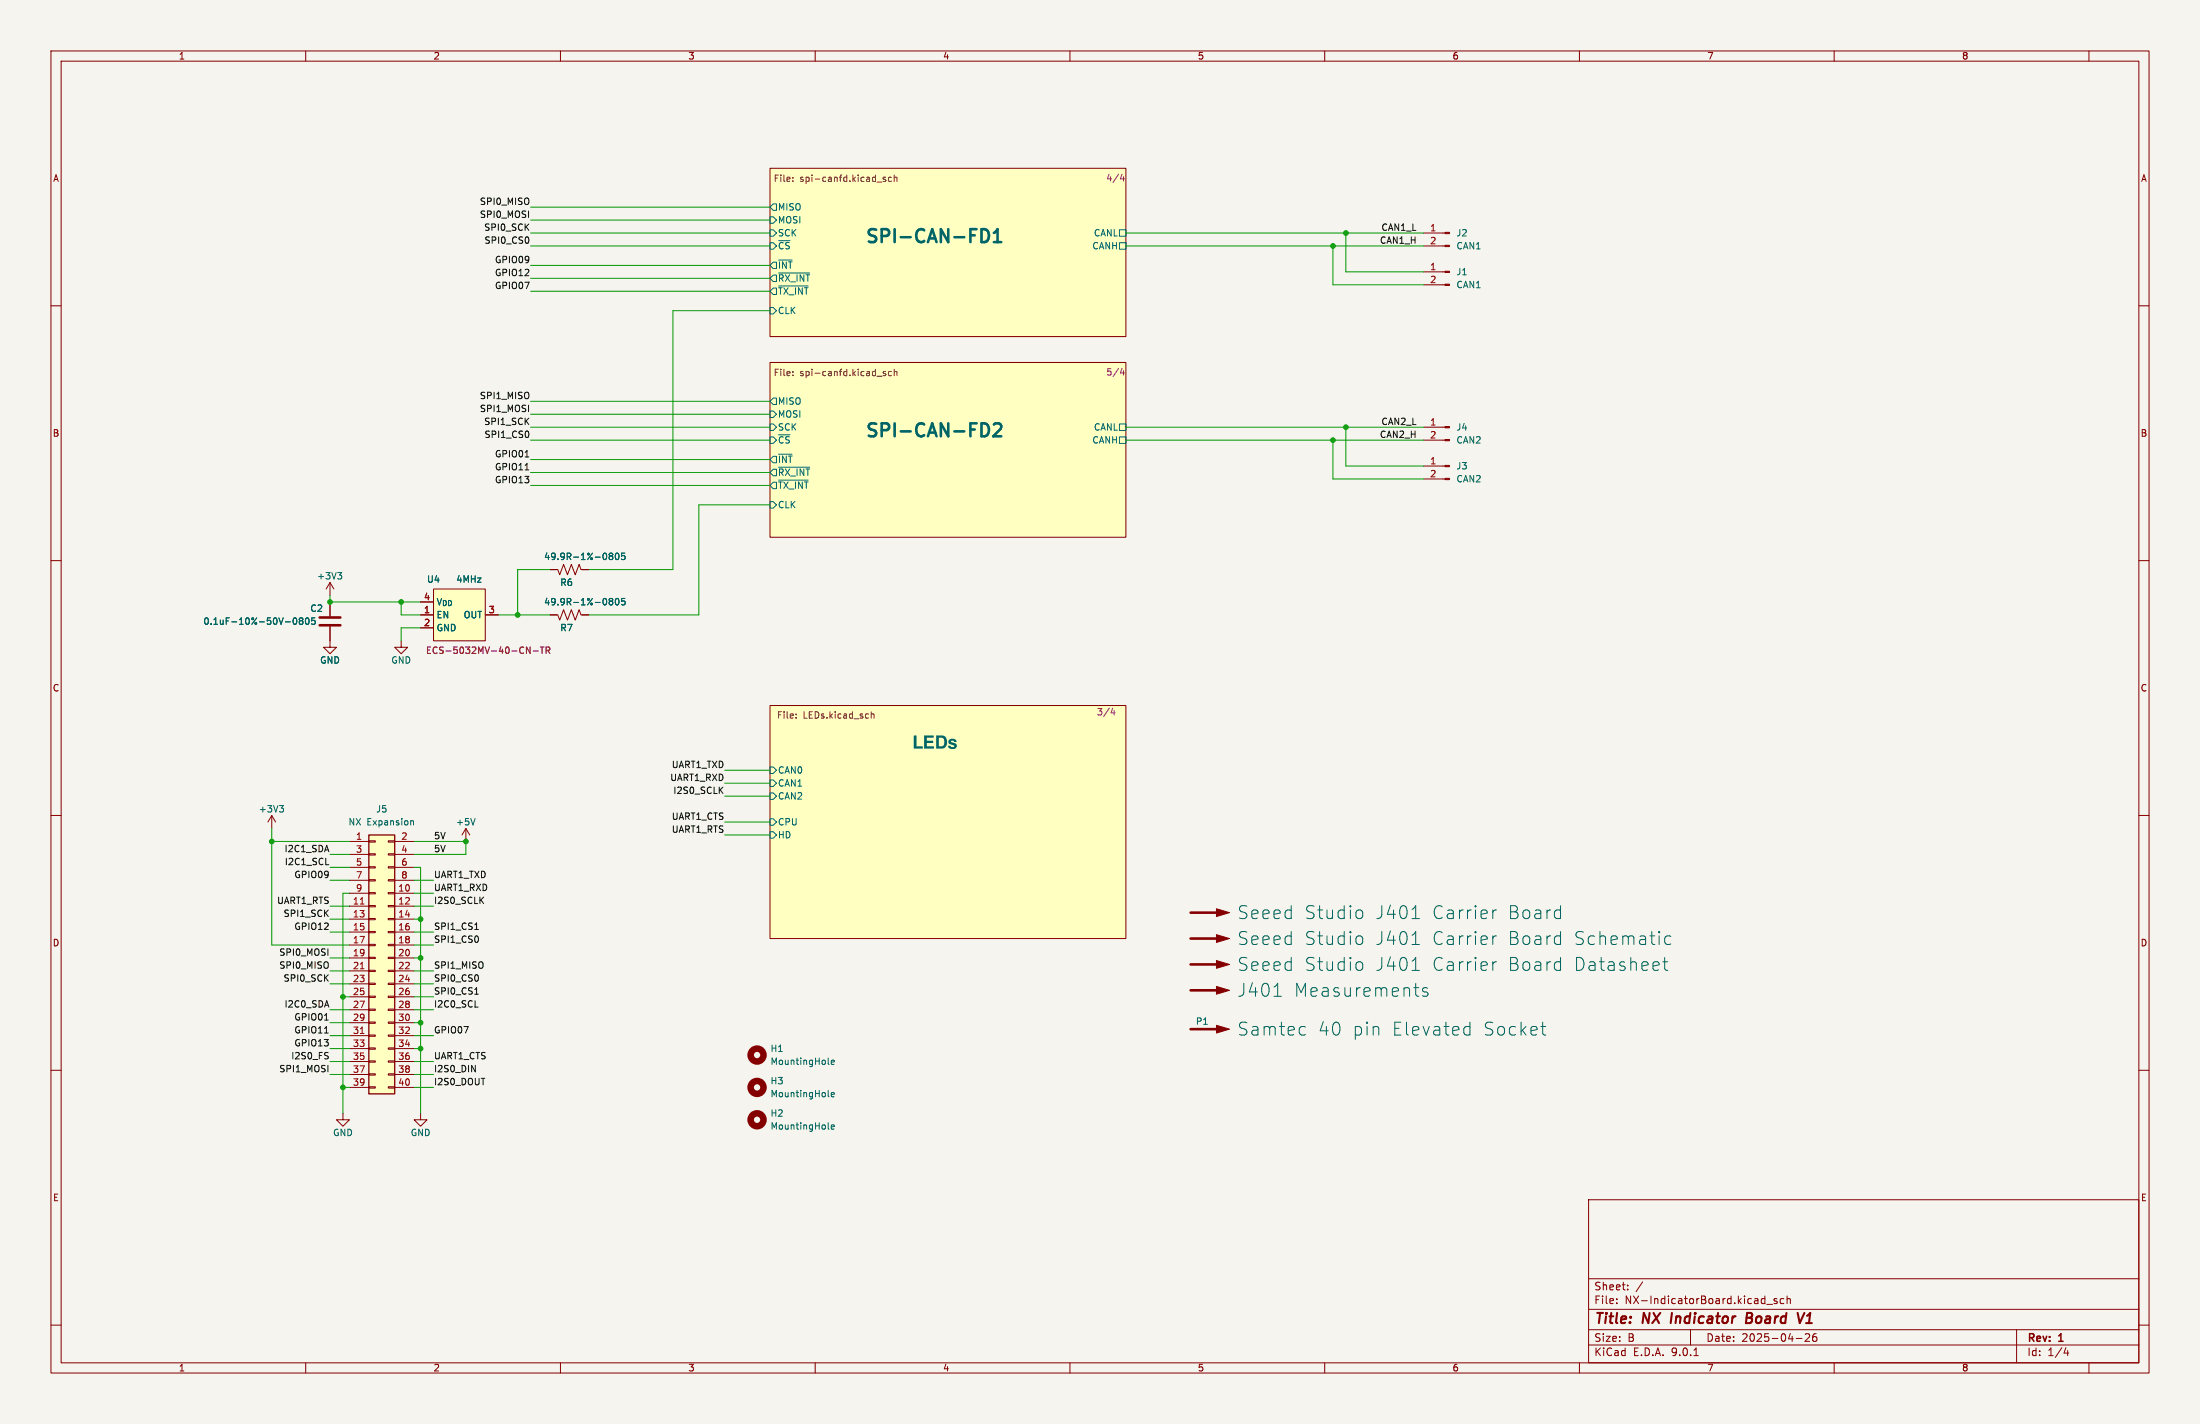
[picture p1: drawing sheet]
<svg xmlns="http://www.w3.org/2000/svg" width="432mm" height="279mm" viewBox="0 0 432 279" stroke-linecap="round" stroke-linejoin="round" font-family="sans-serif">
<path d="M0 0h431.8v279.4h-431.8z" fill="#f5f4ef" stroke="#f5f4ef" stroke-width=".2"/>
<g fill="none" stroke="#840000" stroke-width=".2">
<path d="M10 10h411.8v259.4h-411.8zM12 12h407.8v255.4h-407.8zM60 10v2M110 10v2M160 10v2M210 10v2M260 10v2M310 10v2M360 10v2M410 10v2M151.1 33h69.9v33h-69.9zM279.4 53.3h4.2"/>
<path d="M279.4 55.9h4.2M279.4 45.7h4.2M279.4 48.3h4.2M10 60h2M151.1 71.1h69.9v34.3h-69.9zM419.8 60h2M279.4 91.4h4.2M279.4 94h4.2M279.4 83.8h4.2M279.4 86.4h4.2M10 110h2M64.8 114.3v2.5"/>
<path d="M64.8 118.1v2.8M64.8 114.3l-.8 1.3M64.8 114.3l.7 1.3M107.9 111.8h1.6l.4 1 .7-2.1 .8 2.1 .7-2.1 .8 2.1 .8-2.1 .3 1.1h1.6M419.8 110h2M64.8 122.9v4.1h1.2l-1.2 1.3-1.3-1.3h1.3M78.7 125.7v1.3h1.3l-1.3 1.3-1.2-1.3h1.2M151.1 138.4h69.9v45.8h-69.9zM10 160h2M419.8 160h2M53.3 160l-.7 1.3M53.3 160l.8 1.3"/>
<path d="M53.3 160v2.6M91.4 165.1h.1M91.4 162.6l-.7 1.2M91.4 162.6l.8 1.2M91.4 162.6v2.5M10 210h2M67.3 218.4v1.3h1.3l-1.3 1.3-1.3-1.3h1.3M82.5 218.4v1.3h1.3l-1.3 1.3-1.2-1.3h1.2M419.8 210h2M311.8 235.4h108v32h-108zM10 260h2M311.8 256.9h108"/>
<path d="M311.8 250.9h108M317.3 255.6v.2M317.3 254.9v.1M319.5 252.9v.2M319.5 252.2v.1M322.4 251.5l-1.3 1.9M346.8 255.9h1.1M348.8 254.9l-.4-.1-.2 .2 .1 .2 .5 .2v.3h-.6M350.1 254.9l-.4-.1-.3 .3 .1 .6h.6M350.8 254.9l.2-.1 .3 .1 .1 .9M350.8 254.3v1.5M419.8 260h2"/>
<path d="M60 267.4v2M110 267.4v2M160 267.4v2M210 267.4v2M260 267.4v2M310 267.4v2M311.8 263.9h108M311.8 260.9h108M331.8 260.9v3M332.5 266h.8M352.5 262.6h1.2M354.3 261.8l.6-.1 .2 .1 .1 .3-.9 1.1h.9"/>
<path d="M356.5 261.7a.59 .59 0 0 0-.7 .6v.6l.1 .2 .4 .1 .2-.2 .1-.5-.1-.2h-.5l-.2 .2M360 267.4v2M395.8 260.9v6.5M405.5 264.4l-.4 1.1h.9M405.8 265v1M410 267.4v2"/>
</g>
<path d="M328.2 257.6l-.3 2M342.8 258.6h.7M343.5 258.6l.2 .1M343.6 257.6h-.7l-.2 2 .9-.1M343.7 258.5l-.2 .1M354.2 257.6l-1 2M354.5 259.6h1.1M354.9 258.1l-.2 .1" fill="none" stroke="#840000" stroke-width=".4"/>
<g fill="#ffffc2" stroke="#ffffc2" stroke-width=".2">
<path d="M151.1 33h69.9v33h-69.9z"/>
<path d="M151.1 138.4h69.9v45.8h-69.9z"/>
<path d="M151.1 71.1h69.9v34.3h-69.9z"/>
</g>
<g fill="none" stroke="#006464" stroke-width=".2">
<path d="M151.1 42.5h.7l.6 .7-.6 .6h-.7zM151.1 45.1h.7l.6 .6-.6 .7h-.7zM151.1 47.6h.7l.6 .7-.6 .6h-.7zM151.8 40h.6v1.3h-.6l-.7-.7zM151.8 51.4h.6v1.3h-.6l-.7-.6zM151.8 54h.6v1.2h-.6l-.7-.6zM151.8 56.5h.6v1.3h-.6l-.7-.6zM152.8 51h2.7M152.8 53.6h6.1M152.8 56.1h5.8M219.7 47.6h1.3v1.3h-1.3zM219.7 45.1h1.3v1.3h-1.3z"/>
<path d="M151.1 60.3h.7l.6 .7-.6 .6h-.7zM151.8 78.1h.6v1.3h-.6l-.7-.7zM151.1 80.6h.7l.6 .7-.6 .6h-.7zM151.1 83.2h.7l.6 .6-.6 .7h-.7zM151.1 85.7h.7l.6 .7-.6 .6h-.7zM151.1 98.4h.7l.6 .7-.6 .6h-.7zM151.8 89.5h.6v1.3h-.6l-.7-.6zM151.8 92.1h.6v1.2h-.6l-.7-.6zM151.8 94.6h.6v1.3h-.6l-.7-.6zM152.8 89.1h2.7M152.8 91.7h6.1M152.8 94.2h5.8"/>
<path d="M219.7 85.7h1.3v1.3h-1.3zM219.7 83.2h1.3v1.3h-1.3zM66.3 112.3h.8l-.5 .5M66.8 112.8l.3 .3v.3l-.3 .2M119.6 109l.2 .1M119.6 108.7l.2-.2 .4 .1 .1 .2-.3 .3M119.8 109.1h.2M119.8 109.1l-.2 .1M120 109.1l.3 .2-.1 .4-.2 .1-.4-.1M120.9 108.6l.2-.1a.68 .68 0 0 1 .4 .7 .68 .68 0 0 1-.4 .6 .84 .84 0 0 1-.2-1.2zM122.6 108.5h-.6v.6l.2-.1 .4 .1 .1 .2-.1 .4-.1 .1-.5-.1M57.6 121.4l.2-.2a.68 .68 0 0 1 .5 .7 .68 .68 0 0 1-.5 .6l-.3-.5z"/>
<path d="M59 121.8l-.3-.3 .3-.3h.2l.3 .3-.3 .3M59 121.8l-.3 .2 .1 .4 .2 .1 .3-.1 .2-.1v-.3l-.3-.2M59 121.8h.2M60.1 121.3l.1-.1a.68 .68 0 0 1 .5 .7 .68 .68 0 0 1-.5 .6 .84 .84 0 0 1-.1-1.2zM61.8 121.2h-.6v.6l.1-.1 .5 .1 .1 .2-.1 .4-.2 .1-.4-.1M54.9 158.1h.7l-.4 .4M55.4 158.5l.2 .3v.3l-.2 .2M151.1 155.6h.7l.6 .6-.6 .6h-.7zM151.1 150.5h.7l.6 .6-.6 .7h-.7zM151.1 153h.7l.6 .7-.6 .6h-.7zM93.3 160.6l-.5 1.3M151.1 160.7h.7l.6 .6-.6 .6h-.7z"/>
<path d="M151.1 163.2h.7l.6 .6-.6 .7h-.7zM267 178.5l.5 .5v.8l-.5 .4M293 178.5v1.7M293.7 178.5a.65 .65 0 0 0-.7 .5M306 178.5l.3 .2M306.3 177.7v2.5M250 195.5h1.5M267 183.6l.5 .5v.7l-.5 .5M267 188.7l.5 .5v.7l-.5 .5M277.1 180.2h1.5M277.1 185.3h1.5M277.1 190.4h1.5"/>
<path d="M277.5 193.8h1M278.2 195.5h.3M280.2 193.9l-.6-.1-.4 .3 .1 .4 .9 .3 .1 .2-.1 .4-.3 .1-.7-.1M293 183.6v1.7M293 188.7v1.7M293.7 183.6a.65 .65 0 0 0-.7 .5M293.7 188.7a.65 .65 0 0 0-.7 .5M306 183.6l.3 .1M306 188.7l.3 .1M306.3 182.8v2.5M306.3 187.9v2.5M306.3 180.1l-.3 .1"/>
<path d="M306.3 185.2l-.3 .1M306.3 190.3l-.3 .1M326.4 188.7h.9M326.7 187.9v2.1l.2 .3 .4 .1M327.9 183.7l-.7-.1-.5 .5v.7l.3 .4 .2 .1 .7-.1M162.5 208.7l.2 .2M162.5 215l.2 .2M163.2 208.4l.6-.1-.1-.2-.4-.1-.1 .2v.6h.5M163.2 214.8l.6-.1-.1-.3h-.4l-.1 .1v.6h.5M256 201.4l.2 .1M256.2 203l-.2 .1M287.8 201.4l.7 .1"/>
<path d="M288.5 200.6v2.5M288.5 203l-.7 .1M302.4 201.4h1M302.8 202.7l.1 .3 .5 .1M162.5 221.4l.2 .2M163.2 221.1l.6-.1-.1-.2-.4-.1-.1 .2v.6h.5"/>
</g>
<path d="M192.6 45a1.34 1.34 0 0 1 1.5 .8 1.34 1.34 0 0 1-.5 1.6l-1 .1zM195.1 47.5h1.4M195.1 45.7l.7-.7v2.5M192.6 83.1a1.34 1.34 0 0 1 1.5 .8 1.34 1.34 0 0 1-.5 1.6l-1 .1M195.1 83.3l.3-.2h.6a.69 .69 0 0 1 .4 1.1l-1.5 1.4h1.6" fill="none" stroke="#006464" stroke-width=".51"/>
<g fill="none" stroke="#725600" stroke-width=".2">
<path d="M155.6 35.5v.1M155.6 34.8v.1M172.1 35.7h1M173.8 34.8h-.3l-.2 .1 .1 .2 .4 .1v.4h-.5M175 34.8h-.4l-.2 .2 .1 .6h.5M175.5 34.9l.5-.1 .1 .8M175.5 34.3v1.3M155.6 72.9v.1M155.6 73.6v.1M172.1 73.8h1M173.8 72.9h-.3l-.2 .1 .1 .2 .4 .1v.4h-.5M175 72.9h-.4l-.2 .2 .1 .6h.5"/>
<path d="M175.5 72.4v1.3M175.5 73l.5-.1 .1 .8M171 139.6v1.3M156.2 140.8v.1M156.2 140.1v.1M171 140.2l.5-.1 .1 .8"/>
</g>
<path d="M220.2 34.2l-.3 .9h.8M220.5 34.7v.8M220.2 72.3l-.3 .9h.8M220.5 72.8v.8M218.4 138.9l-.3 1h.8M218.7 139.4v.9" fill="none" stroke="#840084" stroke-width=".2"/>
<path d="M62.7 121.2h4.1M62.7 122.7h4.1M233.7 179.1h6.3M233.7 194.3h6.3M233.7 184.2h6.3M233.7 189.2h6.3M233.7 201.9h6.3" fill="none" stroke="#840000" stroke-width=".51"/>
<g fill="#840000" stroke="#840000" stroke-width=".2">
<path d="M238.8 178.3l2.5 .8-2.5 .7z"/>
<path d="M238.8 193.5l2.5 .8-2.5 .8z"/>
<path d="M283.6 91.3h.9v.3h-.9z"/>
<path d="M283.6 93.9h.9v.2h-.9z"/>
<path d="M283.6 83.7h.9v.2h-.9z"/>
<path d="M283.6 86.2h.9v.3h-.9z"/>
<path d="M238.8 201.2l2.5 .7-2.5 .8z"/>
<path d="M283.6 53.2h.9v.3h-.9z"/>
<path d="M283.6 55.8h.9v.2h-.9z"/>
<path d="M283.6 45.6h.9v.2h-.9z"/>
<path d="M283.6 48.1h.9v.3h-.9z"/>
<path d="M238.8 183.4l2.5 .8-2.5 .7z"/>
<path d="M238.8 188.5l2.5 .7-2.5 .8z"/>
</g>
<g fill="none" stroke="#840000" stroke-width="1.3">
<circle cx="148.6" cy="219.7" r="1.27"/>
<circle cx="148.6" cy="213.4" r="1.27"/>
<circle cx="148.6" cy="207" r="1.27"/>
</g>
<path d="M72.4 163.8h5.1v50.8h-5.1z" fill="#ffffc2"/>
<path d="M72.4 163.8h5.1v50.8h-5.1z" fill="none" stroke="#840000" stroke-width=".25"/>
<g fill="none" stroke="#840000" stroke-width=".2">
<path d="M68.6 165.1h3.8M68.6 167.6h3.8M68.6 170.2h3.8M68.6 172.7h3.8M68.6 175.3h3.8M68.6 177.8h3.8M72.4 165h1.3v.2h-1.3zM72.4 167.5h1.3v.3h-1.3zM72.4 170.1h1.3v.2h-1.3zM72.4 172.6h1.3v.2h-1.3zM72.4 175.1h1.3v.3h-1.3zM72.4 177.7h1.3v.2h-1.3z"/>
<path d="M76.2 165h1.3v.2h-1.3zM76.2 167.5h1.3v.3h-1.3zM76.2 170.1h1.3v.2h-1.3zM76.2 172.6h1.3v.2h-1.3zM76.2 175.1h1.3v.3h-1.3zM76.2 177.7h1.3v.2h-1.3zM77.5 165.1h3.8M77.5 167.6h3.8M77.5 170.2h3.8M77.5 172.7h3.8M77.5 175.3h3.8M77.5 177.8h3.8"/>
<path d="M68.6 180.3h3.8M68.6 182.9h3.8M68.6 185.4h3.8M68.6 188h3.8M68.6 190.5h3.8M68.6 193h3.8M68.6 195.6h3.8M68.6 198.1h3.8M72.4 180.2h1.3v.3h-1.3zM72.4 182.8h1.3v.2h-1.3zM72.4 185.3h1.3v.2h-1.3zM72.4 187.8h1.3v.3h-1.3z"/>
<path d="M72.4 190.4h1.3v.2h-1.3zM72.4 192.9h1.3v.3h-1.3zM72.4 195.5h1.3v.2h-1.3zM72.4 198h1.3v.2h-1.3zM76.2 180.2h1.3v.3h-1.3zM76.2 182.8h1.3v.2h-1.3zM76.2 185.3h1.3v.2h-1.3zM76.2 187.8h1.3v.3h-1.3zM76.2 190.4h1.3v.2h-1.3zM76.2 192.9h1.3v.3h-1.3zM76.2 195.5h1.3v.2h-1.3zM76.2 198h1.3v.2h-1.3z"/>
<path d="M77.5 180.3h3.8M77.5 182.9h3.8M77.5 185.4h3.8M77.5 188h3.8M77.5 190.5h3.8M77.5 193h3.8M77.5 195.6h3.8M77.5 198.1h3.8M68.6 200.7h3.8M68.6 203.2h3.8M68.6 205.7h3.8M68.6 208.3h3.8"/>
<path d="M68.6 210.8h3.8M68.6 213.4h3.8M72.4 200.5h1.3v.3h-1.3zM72.4 203.1h1.3v.2h-1.3zM72.4 205.6h1.3v.3h-1.3zM72.4 208.2h1.3v.2h-1.3zM72.4 210.7h1.3v.2h-1.3zM72.4 213.2h1.3v.3h-1.3zM76.2 200.5h1.3v.3h-1.3zM76.2 203.1h1.3v.2h-1.3zM76.2 205.6h1.3v.3h-1.3zM76.2 208.2h1.3v.2h-1.3z"/>
<path d="M76.2 210.7h1.3v.2h-1.3zM76.2 213.2h1.3v.3h-1.3zM77.5 200.7h3.8M77.5 203.2h3.8M77.5 205.7h3.8M77.5 208.3h3.8M77.5 210.8h3.8M77.5 213.4h3.8"/>
</g>
<path d="M70.7 177.4h.8M70.7 190.1h.8M70.7 202.8h.8" fill="none" stroke="#a90000" stroke-width=".2"/>
<path d="M80.7 161.1h.4l.1 .8" fill="none" stroke="#006464" stroke-width=".2"/>
<path d="M85.1 115.6h10.1v10.1h-10.1z" fill="#ffffc2"/>
<path d="M64.8 118.1v2.8M82.5 118.1h2.6M85.1 115.6h10.1v10.1h-10.1zM107.9 111.8h1.3M114.3 111.8h1.3M64.8 122.9v2.8M82.5 120.7h2.6M82.5 123.2h2.6M95.2 120.7h2.6M107.9 120.7h1.6l.4 1 .7-2.1 .8 2.1 .7-2.1 .8 2.1 .8-2.1 .3 1.1h1.6" fill="none" stroke="#840000" stroke-width=".2"/>
<path d="M103.3 126.9l.7 1.3v-1.3M104.7 127.7h.9M106 126.9h.8M106.4 126.9v1.3M107.2 127.6l.6-.1 .1-.4-.7-.2v1.3M107.5 127.6l.4 .6" fill="none" stroke="#840084" stroke-width=".2"/>
<g fill="none" stroke="#006464" stroke-width=".2">
<path d="M119.6 117.8l.2 .2M119.6 117.5l.2-.1 .4 .1 .1 .2-.3 .3M119.6 108.7l.2-.2 .4 .1 .1 .2-.3 .3M119.6 109l.2 .1M119.8 118h.2M119.8 118l-.2 .1M119.8 109.1h.2M119.8 109.1l-.2 .1M120 109.1l.3 .2-.1 .4-.2 .1-.4-.1M120 118l.3 .2-.1 .4-.2 .1-.4-.1M120.9 117.5l.2-.1a.68 .68 0 0 1 .4 .7 .68 .68 0 0 1-.4 .6 .84 .84 0 0 1-.2-1.2zM120.9 108.6l.2-.1a.68 .68 0 0 1 .4 .7 .68 .68 0 0 1-.4 .6 .84 .84 0 0 1-.2-1.2z"/>
<path d="M122.6 117.4h-.6v.6l.2-.1 .4 .1 .1 .1-.1 .5-.1 .1-.5-.1M122.6 108.5h-.6v.6l.2-.1 .4 .1 .1 .2-.1 .4-.1 .1-.5-.1M57.6 121.4l.2-.2a.68 .68 0 0 1 .5 .7 .68 .68 0 0 1-.5 .6l-.3-.5zM59 121.8l-.3-.3 .3-.3h.2l.3 .3-.3 .3M59 121.8l-.3 .2 .1 .4 .2 .1 .3-.1 .2-.1v-.3l-.3-.2M59 121.8h.2M60.1 121.3l.1-.1a.68 .68 0 0 1 .5 .7 .68 .68 0 0 1-.5 .6 .84 .84 0 0 1-.1-1.2zM61.8 121.2h-.6v.6l.1-.1 .5 .1 .1 .2-.1 .4-.2 .1-.4-.1"/>
</g>
<path d="M103.7 46.7v.8M103.1 92.2h.7M103.1 89.7h.7M103.7 84.8v.8M63.9 169.7h.6M93.2 195.1h.7M93.2 182.4h.7M93.2 197.6h.6M63.7 200.1h.7M63.7 202.7h.7M92.6 209l.7 1.3v-1.3" fill="none" stroke="#0f0f0f" stroke-width=".2"/>
<g fill="none" stroke="#009600" stroke-width=".2">
<path d="M104.1 43.2h47M104.1 52.1h47M104.1 45.7h47M104.1 48.3h47M104.1 40.6h47M104.1 54.6h47M104.1 57.2h47M221 45.7h58.4M221 48.3h58.4M261.6 48.3v7.6h17.8M264.2 45.7v7.6h15.2M104.1 78.7h47"/>
<path d="M151.1 61h-19v50.8h-16.5M104.1 86.4h47M104.1 83.8h47M104.1 90.2h47M104.1 95.3h47M104.1 81.3h47M104.1 92.7h47M151.1 99.1h-13.9v21.6h-21.6M221 86.4h58.4M221 83.8h58.4M261.6 86.4v7.6h17.8M264.2 83.8v7.6h15.2"/>
<path d="M64.8 116.8v1.3h17.7M78.7 118.1v2.6h3.8M107.9 111.8h-6.3v8.9M82.5 123.2h-3.8v2.5M97.8 120.7h10.1M142.2 153.7h8.9M142.2 151.1h8.9M142.2 156.2h8.9M53.3 162.6v22.8h15.3M53.3 165.1h15.3M64.8 172.7h3.8M64.8 167.6h3.8"/>
<path d="M64.8 177.8h3.8M64.8 170.2h3.8M68.6 175.3h-1.3v43.1M81.3 170.2h1.2v48.2M81.3 165.1h10.1v2.5h-10.1M81.3 172.7h3.8M81.3 175.3h3.8M81.3 177.8h3.8M142.2 161.3h8.9M142.2 163.8h8.9M64.8 198.1h3.8M64.8 193h3.8"/>
<path d="M64.8 188h3.8M64.8 190.5h3.8M64.8 182.9h3.8M64.8 180.3h3.8M67.3 195.6h1.3M81.3 195.6h3.8M81.3 198.1h3.8M81.3 193h3.8M81.3 185.4h3.8M81.3 188h1.2M81.3 190.5h3.8M81.3 182.9h3.8"/>
<path d="M81.3 180.3h1.2M64.8 200.7h3.8M64.8 203.2h3.8M64.8 205.7h3.8M64.8 208.3h3.8M64.8 210.8h3.8M67.3 213.4h1.3M81.3 200.7h1.2M81.3 203.2h3.8M81.3 205.7h1.2M81.3 208.3h3.8M81.3 213.4h3.8"/>
<path d="M81.3 210.8h3.8"/>
</g>
<g fill="#009600" stroke="#009600" stroke-width=".2">
<circle cx="82.5" cy="180.3" r=".46"/>
<circle cx="82.5" cy="188" r=".46"/>
<circle cx="53.3" cy="165.1" r=".46"/>
<circle cx="91.4" cy="165.1" r=".46"/>
<circle cx="101.6" cy="120.7" r=".46"/>
<circle cx="78.7" cy="118.1" r=".46"/>
<circle cx="67.3" cy="195.6" r=".46"/>
<circle cx="261.6" cy="48.3" r=".46"/>
<circle cx="264.2" cy="45.7" r=".46"/>
<circle cx="264.2" cy="83.8" r=".46"/>
<circle cx="261.6" cy="86.4" r=".46"/>
<circle cx="82.5" cy="200.7" r=".46"/>
<circle cx="67.3" cy="213.4" r=".46"/>
<circle cx="82.5" cy="205.7" r=".46"/>
<circle cx="64.8" cy="118.1" r=".46"/>
</g>
<g font-size="3.5" fill="#006464">
<text x="169.5" y="48.4">SPI-CAN-FD1</text>
<text x="169.5" y="86.5">SPI-CAN-FD2</text>
<text x="179.1" y="147.3">LEDs</text>
<text x="242.8" y="185.6">Seeed</text>
<text x="242.8" y="180.6">Seeed</text>
<text x="256" y="185.6">Studio</text>
<text x="256" y="180.6">Studio</text>
<text x="269.8" y="185.6">J401</text>
<text x="269.8" y="180.6">J401</text>
<text x="280.9" y="185.6">Carrier</text>
<text x="280.9" y="180.6">Carrier</text>
<text x="295.7" y="185.6">Board</text>
<text x="295.7" y="180.6">Board</text>
<text x="308.6" y="185.6">Schematic</text>
<text x="242.8" y="190.7">Seeed</text>
<text x="256" y="190.7">Studio</text>
<text x="269.8" y="190.7">J401</text>
<text x="280.9" y="190.7">Carrier</text>
<text x="295.7" y="190.7">Board</text>
<text x="308.6" y="190.7">Datasheet</text>
<text x="242.8" y="195.8">J401</text>
<text x="253.9" y="195.8">Measurements</text>
<text x="242.8" y="203.4">Samtec</text>
<text x="258.6" y="203.4">40</text>
<text x="265.3" y="203.4">pin</text>
<text x="273" y="203.4">Elevated</text>
<text x="290.9" y="203.4">Socket</text>
</g>
<g font-size="2.8" fill="#840000">
<text x="312.8" y="260.3">Title:</text>
<text x="322.5" y="260.3">NX</text>
<text x="328.8" y="260.3">Indicator</text>
<text x="344.3" y="260.3">Board</text>
<text x="355.3" y="260.3">V1</text>
</g>
<g font-size="2.1" fill="#840000">
<text x="312.8" y="256.1">File:</text>
<text x="312.8" y="253.4">Sheet:</text>
<text x="318.9" y="256.1">NX-IndicatorBoard.kicad_sch</text>
<text x="312.8" y="263.5">Size:</text>
<text x="319.5" y="263.5">B</text>
<text x="334.8" y="263.5">Date:</text>
<text x="341.8" y="263.5">2025-04-26</text>
<text x="397.8" y="263.7">Rev:</text>
<text x="404.2" y="263.7">1</text>
<text x="312.8" y="266.3">KiCad</text>
<text x="320.5" y="266.3">E.D.A.</text>
<text x="328.1" y="266.3">9.0.1</text>
<text x="397.8" y="266.3">Id:</text>
<text x="401.9" y="266.3">1/4</text>
</g>
<g font-size="1.8" fill="#840000">
<text x="35" y="11.9">1</text>
<text x="85" y="11.9">2</text>
<text x="135" y="11.9">3</text>
<text x="185" y="11.9">4</text>
<text x="235" y="11.9">5</text>
<text x="285" y="11.9">6</text>
<text x="335" y="11.9">7</text>
<text x="385" y="11.9">8</text>
<text x="10.3" y="35.9">A</text>
<text x="420.1" y="35.9">A</text>
<text x="10.3" y="85.9">B</text>
<text x="420.1" y="85.9">B</text>
<text x="10.3" y="135.9">C</text>
<text x="420.1" y="135.9">C</text>
<text x="10.3" y="185.9">D</text>
<text x="420.1" y="185.9">D</text>
<text x="10.3" y="235.9">E</text>
<text x="420.1" y="235.9">E</text>
<text x="35" y="269.3">1</text>
<text x="85" y="269.3">2</text>
<text x="135" y="269.3">3</text>
<text x="185" y="269.3">4</text>
<text x="235" y="269.3">5</text>
<text x="285" y="269.3">6</text>
<text x="335" y="269.3">7</text>
<text x="385" y="269.3">8</text>
</g>
<g font-size="1.8" fill="#840084">
<text x="217" y="35.8">4/4</text>
<text x="217" y="73.9">5/4</text>
<text x="83.5" y="128.5">ECS-5032MV-40-CN-TR</text>
<text x="215.2" y="140.6">3/4</text>
</g>
<g font-size="1.8" fill="#0f0f0f">
<text x="94.1" y="40.3">SPI0_MISO</text>
<text x="94.1" y="42.8">SPI0_MOSI</text>
<text x="94.9" y="45.4">SPI0_SCK</text>
<text x="95" y="47.9">SPI0_CS0</text>
<text x="270.7" y="47.9">CAN1_H</text>
<text x="271" y="45.4">CAN1_L</text>
<text x="97" y="51.7">GPIO09</text>
<text x="97" y="56.8">GPIO07</text>
<text x="97" y="54.3">GPIO12</text>
<text x="94.1" y="78.4">SPI1_MISO</text>
<text x="94.1" y="80.9">SPI1_MOSI</text>
<text x="94.9" y="83.5">SPI1_SCK</text>
<text x="271" y="83.5">CAN2_L</text>
<text x="95" y="86">SPI1_CS0</text>
<text x="97" y="89.8">GPIO01</text>
<text x="270.7" y="86">CAN2_H</text>
<text x="97" y="94.9">GPIO13</text>
<text x="97" y="92.4">GPIO11</text>
<text x="131.5" y="153.3">UART1_RXD</text>
<text x="131.8" y="150.8">UART1_TXD</text>
<text x="132.1" y="155.9">I2S0_SCLK</text>
<text x="131.8" y="160.9">UART1_CTS</text>
<text x="55.7" y="167.3">I2C1_SDA</text>
<text x="85.1" y="167.3">5V</text>
<text x="85.1" y="164.8">5V</text>
<text x="131.8" y="163.5">UART1_RTS</text>
<text x="55.8" y="169.8">I2C1_SCL</text>
<text x="57.7" y="172.4">GPIO09</text>
<text x="85.1" y="172.4">UART1_TXD</text>
<text x="54.3" y="177.5">UART1_RTS</text>
<text x="55.6" y="180">SPI1_SCK</text>
<text x="85.1" y="174.9">UART1_RXD</text>
<text x="85.1" y="177.5">I2S0_SCLK</text>
<text x="57.7" y="182.5">GPIO12</text>
<text x="85.1" y="185.1">SPI1_CS0</text>
<text x="85.1" y="182.5">SPI1_CS1</text>
<text x="54.7" y="190.2">SPI0_MISO</text>
<text x="54.7" y="187.6">SPI0_MOSI</text>
<text x="85.1" y="190.2">SPI1_MISO</text>
<text x="55.6" y="192.7">SPI0_SCK</text>
<text x="55.7" y="197.8">I2C0_SDA</text>
<text x="85.1" y="197.8">I2C0_SCL</text>
<text x="85.1" y="192.7">SPI0_CS0</text>
<text x="85.1" y="195.2">SPI0_CS1</text>
<text x="57.7" y="200.3">GPIO01</text>
<text x="57.7" y="202.9">GPIO11</text>
<text x="85.1" y="202.9">GPIO07</text>
<text x="57.1" y="207.9">I2S0_FS</text>
<text x="57.7" y="205.4">GPIO13</text>
<text x="85.1" y="207.9">UART1_CTS</text>
<text x="54.7" y="210.5">SPI1_MOSI</text>
<text x="85.1" y="213">I2S0_DOUT</text>
<text x="85.1" y="210.5">I2S0_DIN</text>
</g>
<g font-size="1.8" fill="#725600">
<text x="151.8" y="36">File:</text>
<text x="157" y="36">spi-canfd.kicad_sch</text>
<text x="151.8" y="74.1">File:</text>
<text x="157" y="74.1">spi-canfd.kicad_sch</text>
<text x="152.4" y="141.2">File:</text>
<text x="157.6" y="141.2">LEDs.kicad_sch</text>
</g>
<g font-size="1.8" fill="#006464">
<text x="152.6" y="41.5">MISO</text>
<text x="152.6" y="44">MOSI</text>
<text x="152.6" y="46.6">SCK</text>
<text x="214.6" y="46.6">CANL</text>
<text x="285.8" y="46.6">J2</text>
<text x="152.6" y="49.1">~{CS}</text>
<text x="152.6" y="52.9">~{INT}</text>
<text x="214.3" y="49.1">CANH</text>
<text x="285.8" y="49.1">CAN1</text>
<text x="152.6" y="55.5">~{RX_INT}</text>
<text x="152.6" y="58">~{TX_INT}</text>
<text x="285.8" y="54.2">J1</text>
<text x="285.8" y="56.7">CAN1</text>
<text x="152.6" y="61.8">CLK</text>
<text x="152.6" y="82.1">MOSI</text>
<text x="152.6" y="79.6">MISO</text>
<text x="152.6" y="84.7">SCK</text>
<text x="152.6" y="87.2">~{CS}</text>
<text x="214.3" y="87.2">CANH</text>
<text x="214.6" y="84.7">CANL</text>
<text x="285.8" y="84.7">J4</text>
<text x="285.8" y="87.2">CAN2</text>
<text x="152.6" y="91">~{INT}</text>
<text x="152.6" y="93.6">~{RX_INT}</text>
<text x="285.8" y="92.3">J3</text>
<text x="285.8" y="94.8">CAN2</text>
<text x="152.6" y="96.1">~{TX_INT}</text>
<text x="152.6" y="99.9">CLK</text>
<text x="62.1" y="113.9">+3V3</text>
<text x="106.7" y="110.1">49.9R-1%-0805</text>
<text x="83.7" y="114.5">U4</text>
<text x="85.6" y="119">V_{DD}</text>
<text x="89.5" y="114.5">4MHz</text>
<text x="106.7" y="119">49.9R-1%-0805</text>
<text x="109.9" y="115.2">R6</text>
<text x="39.8" y="122.8">0.1uF-10%-50V-0805</text>
<text x="60.8" y="120.2">C2</text>
<text x="85.6" y="121.5">EN</text>
<text x="85.6" y="124.1">GND</text>
<text x="90.9" y="121.5">OUT</text>
<text x="109.9" y="124.1">R7</text>
<text x="62.7" y="130.4">GND</text>
<text x="76.7" y="130.4">GND</text>
<text x="152.6" y="152">CAN0</text>
<text x="152.6" y="154.5">CAN1</text>
<text x="50.7" y="159.6">+3V3</text>
<text x="73.7" y="159.6">J5</text>
<text x="152.6" y="157.1">CAN2</text>
<text x="68.3" y="162.2">NX</text>
<text x="72" y="162.2">Expansion</text>
<text x="89.4" y="162.2">+5V</text>
<text x="152.6" y="162.2">CPU</text>
<text x="152.6" y="164.7">HD</text>
<text x="234.6" y="201.3">P1</text>
<text x="151.1" y="206.6">H1</text>
<text x="151.1" y="209.1">MountingHole</text>
<text x="151.1" y="213">H3</text>
<text x="151.1" y="215.5">MountingHole</text>
<text x="151.1" y="219.3">H2</text>
<text x="151.1" y="221.8">MountingHole</text>
<text x="65.3" y="223.1">GND</text>
<text x="80.5" y="223.1">GND</text>
</g>
<g font-size="1.8" fill="#a90000">
<text x="280.6" y="45.5">1</text>
<text x="280.6" y="53.1">1</text>
<text x="280.6" y="48">2</text>
<text x="280.6" y="55.6">2</text>
<text x="280.6" y="83.6">1</text>
<text x="280.6" y="86.1">2</text>
<text x="280.6" y="91.2">1</text>
<text x="280.6" y="93.7">2</text>
<text x="83.1" y="117.9">4</text>
<text x="83.1" y="120.4">1</text>
<text x="83.1" y="122.9">2</text>
<text x="95.8" y="120.4">3</text>
<text x="69.8" y="164.8">1</text>
<text x="69.8" y="167.4">3</text>
<text x="78.7" y="164.8">2</text>
<text x="78.7" y="167.4">4</text>
<text x="69.8" y="169.9">5</text>
<text x="69.8" y="172.5">7</text>
<text x="78.7" y="169.9">6</text>
<text x="78.7" y="172.5">8</text>
<text x="69.2" y="177.5">11</text>
<text x="69.8" y="175">9</text>
<text x="78.1" y="175">10</text>
<text x="78.1" y="177.5">12</text>
<text x="69.2" y="180.1">13</text>
<text x="69.2" y="182.6">15</text>
<text x="69.2" y="185.2">17</text>
<text x="78.1" y="180.1">14</text>
<text x="78.1" y="182.6">16</text>
<text x="78.1" y="185.2">18</text>
<text x="69.2" y="187.7">19</text>
<text x="69.2" y="190.2">21</text>
<text x="78.1" y="187.7">20</text>
<text x="78.1" y="190.2">22</text>
<text x="69.2" y="192.8">23</text>
<text x="69.2" y="195.3">25</text>
<text x="69.2" y="197.9">27</text>
<text x="78.1" y="192.8">24</text>
<text x="78.1" y="195.3">26</text>
<text x="78.1" y="197.9">28</text>
<text x="69.2" y="200.4">29</text>
<text x="69.2" y="202.9">31</text>
<text x="78.1" y="200.4">30</text>
<text x="78.1" y="202.9">32</text>
<text x="69.2" y="205.5">33</text>
<text x="69.2" y="208">35</text>
<text x="78.1" y="205.5">34</text>
<text x="78.1" y="208">36</text>
<text x="69.2" y="210.6">37</text>
<text x="69.2" y="213.1">39</text>
<text x="78.1" y="210.6">38</text>
<text x="78.1" y="213.1">40</text>
</g>
</svg>
